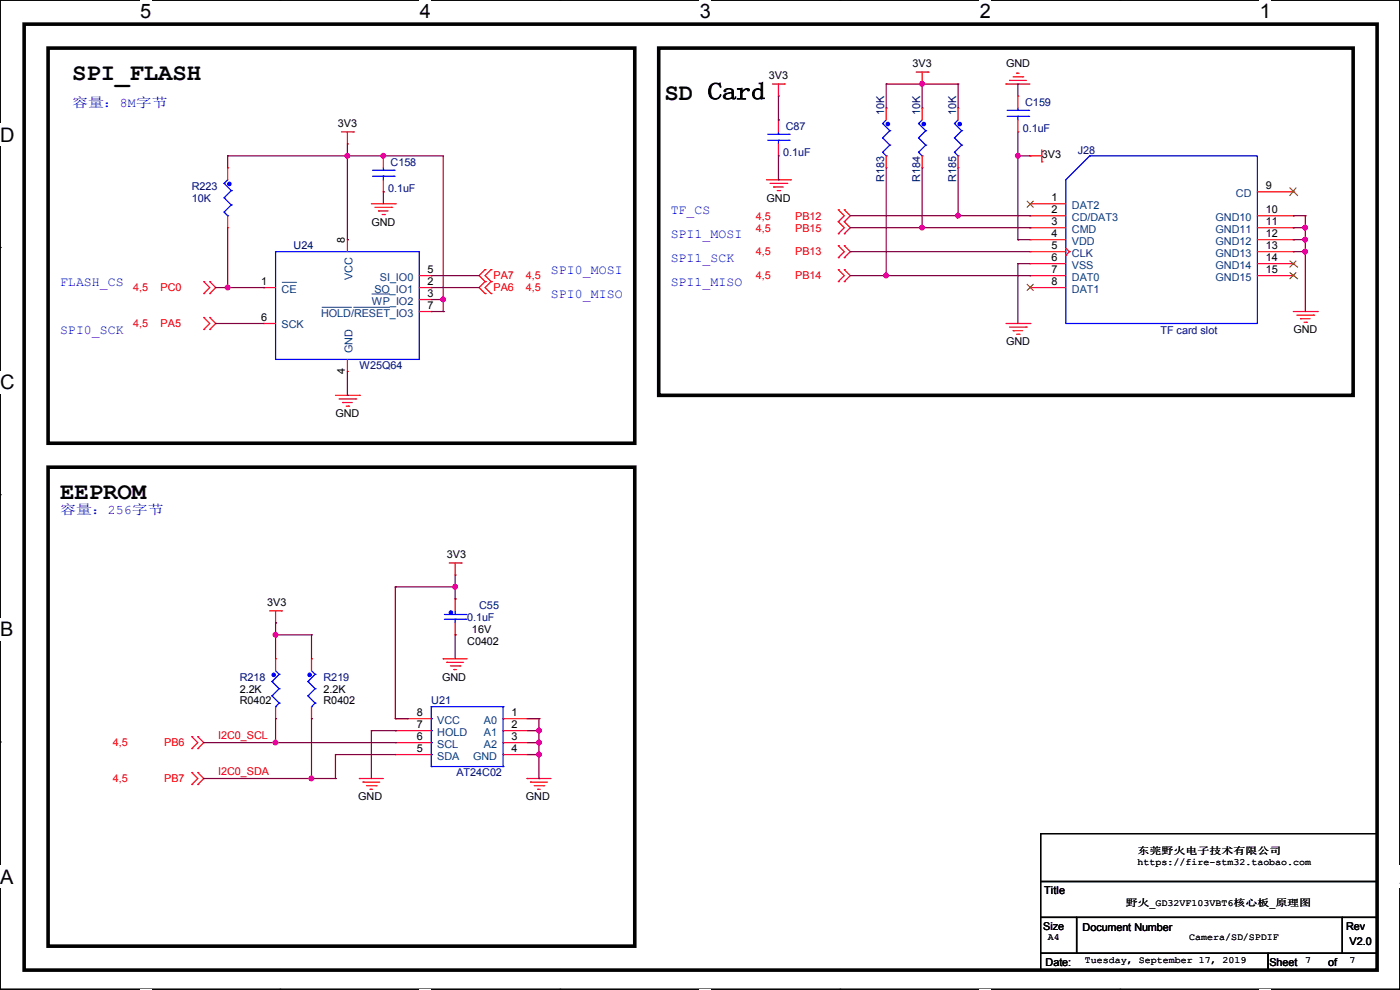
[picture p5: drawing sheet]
<svg xmlns="http://www.w3.org/2000/svg" width="297mm" height="210mm" viewBox="0 0 297 210" stroke-linecap="round" stroke-linejoin="round" font-family="sans-serif">
<path d="M0 0h297v209.8h-297z" fill="none" stroke="#000" stroke-width=".25"/>
<g fill="#fff">
<path d="M29.7 0h2.4v4.8h-2.4z"/>
<path d="M29.7 209.8h2.4v.2h-2.4z"/>
</g>
<path d="M59.4 0h.1M59.4 209.8h.1" fill="none" stroke="#000" stroke-width=".25"/>
<g fill="#fff">
<path d="M89.1 0h2.3v4.8h-2.3z"/>
<path d="M89.1 209.8h2.3v.2h-2.3z"/>
</g>
<path d="M118.8 0h.1M118.8 209.8h.1" fill="none" stroke="#000" stroke-width=".25"/>
<g fill="#fff">
<path d="M148.5 0h2.3v4.8h-2.3z"/>
<path d="M148.5 209.8h2.3v.2h-2.3z"/>
</g>
<path d="M178.2 0h.1M178.2 209.8h.1" fill="none" stroke="#000" stroke-width=".25"/>
<g fill="#fff">
<path d="M207.9 0h2.3v4.8h-2.3z"/>
<path d="M207.9 209.8h2.3v.2h-2.3z"/>
</g>
<path d="M237.6 0h.1M237.6 209.8h.1" fill="none" stroke="#000" stroke-width=".25"/>
<g fill="#fff">
<path d="M267.3 0h2.3v4.8h-2.3z"/>
<path d="M267.3 209.8h2.3v.2h-2.3z"/>
<path d="M0 26.2h3.1v4.8h-3.1z"/>
<path d="M0 78.7h3.1v4.7h-3.1z"/>
</g>
<path d="M0 52.5h.1M297 52.5h.1" fill="none" stroke="#000" stroke-width=".25"/>
<path d="M0 131.1h2.9v4.8h-2.9z" fill="#fff"/>
<path d="M0 104.9h.1M297 104.9h.1" fill="none" stroke="#000" stroke-width=".25"/>
<g fill="#fff">
<path d="M0 183.6h2.9v4.7h-2.9z"/>
<path d="M296.9 183.6h.1v4.7h-.1z"/>
</g>
<path d="M0 157.4h.1M297 157.4h.1M220.8 176.8h71.3v10.2h-71.3zM220.8 194.6h7.6v7.6h-7.6zM220.8 187h71.3v7.6h-71.3zM228.4 194.6h56.4v7.6h-56.4zM284.8 194.6h7.3v7.6h-7.3zM220.8 202.2h48.2v3.6h-48.2zM269 202.2h23.1v3.6h-23.1z" fill="none" stroke="#000" stroke-width=".25"/>
<path d="M5.1 5.1h287v200.7h-287zM10.2 10.2h124.5v83.8h-124.5zM139.7 10.2h147.4v73.7h-147.4zM10.2 99.1h124.5v101.6h-124.5z" fill="none" stroke="#000" stroke-width=".76"/>
<g fill="none" stroke="#f00" stroke-width=".25">
<path d="M163.9 17.8h2.5M165.1 17.8v2.6M166.4 17.8h.1M194.4 15.3h2.5M195.6 17.8h.1M195.6 15.3v2.5M196.9 15.3h.1M213.4 17.8h.1M213.4 17.8h5.1M214.2 17.1h.1M214.2 17.1h3.5M214.9 16.3h2.1"/>
<path d="M215.7 15.5h.1M215.7 15.5h.5M217 16.3h.1M48.3 35.6h.1M48.3 35.6v2.5M72.4 28h2.6M73.7 30.5h.1M73.7 28v2.5M75 28h.1M81.3 33.1h.1M81.3 33.1v2.5M81.3 38.1v2.6"/>
<path d="M162.6 38.1h5.1M163.4 38.9h3.5M164.1 39.7h.1M164.1 39.7h2.1M165.1 20.4h.1M165.1 25.4h.1M165.1 33.1h.1M165.1 25.4v2.6M165.1 30.5v2.6M166.9 38.9h.1M167.7 38.1h.1M188 22.9h.1"/>
<path d="M188 35.6h.1M188 22.9v2.5M188 33.1v2.5M195.6 22.9h.1M195.6 35.6h.1M195.6 22.9v2.5M195.6 33.1v2.5M203.2 22.9h.1M203.2 35.6h.1M203.2 22.9v2.5M203.2 33.1v2.5M215.9 20.4h.1"/>
<path d="M215.9 28h.1M215.9 20.4v2.5M215.9 25.4v2.6M218.5 33.1h2.5M218.5 33.1h.1M221 34.3h.1M221 31.8v2.5M43.2 59.7l1.3 1.3-1.3 1.3M43.2 59.7h.1M44.5 59.7h.1M44.5 59.7l1.3 1.3-1.3 1.3M48.3 48.3h.1"/>
<path d="M48.3 45.8v2.5M73.7 50.8h.1M73.7 50.8v2.6M78.8 43.2h5.1M79.5 44h3.6M80.3 44.7h2M80.3 44.7h.1M81.1 45.5h.5M81.3 40.7h.1M81.6 45.5h.1M83.1 44h.1M83.9 43.2h.1"/>
<path d="M88.9 58.5h2.6M91.5 58.5h.1M102.9 57.2l-1.3 1.3 1.3 1.2M102.9 59.7l-1.3 1.3 1.3 1.3M102.9 57.2h.1M102.9 59.7h.1M104.2 57.2l-1.3 1.3 1.3 1.2M104.2 59.7l-1.3 1.3 1.3 1.3M104.2 59.7h.1M104.2 57.2h.1M164.9 40.4h.5M165.4 40.4h.1"/>
<path d="M177.8 47h.1M177.8 44.5h.1M177.8 49.6h.1M177.8 54.7h.1M177.8 52.1h.1M177.8 59.7h.1M177.8 57.2h.1M177.8 44.5l1.3 1.3-1.3 1.2M177.8 47l1.3 1.3-1.3 1.3M177.8 52.1l1.3 1.3-1.3 1.3M177.8 57.2l1.3 1.3-1.3 1.2M179.1 44.5l1.3 1.3-1.3 1.2"/>
<path d="M179.1 47l1.3 1.3-1.3 1.3M179.1 52.1l1.3 1.3-1.3 1.3M179.1 57.2l1.3 1.3-1.3 1.2M179.1 44.5h.1M179.1 47h.1M179.1 49.6h.1M179.1 52.1h.1M179.1 54.7h.1M179.1 57.2h.1M179.1 59.7h.1M218.5 43.2h7.6M218.5 45.8h7.6"/>
<path d="M218.5 48.3h7.6M218.5 50.8h7.6M218.5 53.4h7.6M218.5 55.9h7.6M218.5 58.5h7.6M218.5 43.2h.1M218.5 45.8h.1M218.5 48.3h.1M218.5 50.8h.1M218.5 53.4h.1M218.5 55.9h.1M218.5 58.5h.1"/>
<path d="M226.1 54.1h.1M226.1 52.6l.8 .8M226.9 53.4h.1M226.9 53.4l-.8 .7M266.7 45.8h7.7M266.7 48.3h7.7M266.7 50.8h7.7M266.7 53.4h7.7M266.7 55.9h7.7M266.7 58.5h7.7M266.7 40.7h7.7M274.4 40.7h.1"/>
<path d="M274.4 50.8h.1M274.4 48.3h.1M274.4 45.8h.1M274.4 53.4h.1M274.4 55.9h.1M274.4 58.5h.1M43.2 67.4l1.3 1.2-1.3 1.3M43.2 62.3h.1M43.2 69.9h.1M43.2 67.4h.1M44.5 62.3h.1M44.5 67.4h.1"/>
<path d="M44.5 69.9h.1M44.5 67.4l1.3 1.2-1.3 1.3M55.9 61h.1M55.9 68.6h.1M55.9 68.6h2.6M55.9 61h2.6M73.7 78.8h.1M73.7 76.2v2.6M88.9 66.1h2.6M88.9 61h2.6M88.9 63.5h2.6M91.5 61h.1"/>
<path d="M91.5 63.5h.1M91.5 66.1h.1M102.9 62.3h.1M104.2 62.3h.1M213.4 68.6h5.1M214.2 69.4h3.5M214.9 70.1h.1M214.9 70.1h2.1M215.7 70.9h.5M216.2 70.9h.1M217.7 69.4h.1M218.5 61h7.6"/>
<path d="M218.5 68.6h.1M218.5 61h.1M274.4 66.1h5M275.1 66.8h3.6M275.9 67.6h.1M275.9 67.6h2M276.6 68.4h.6M277.2 68.4h.1M278.7 66.8h.1M279.4 66.1h.1M71.2 83.9h5M71.9 84.6h3.6"/>
<path d="M72.7 85.4h2M72.7 85.4h.1M73.4 86.1h.6M74 86.1h.1M75.5 84.6h.1M76.2 83.9h.1M95.3 119.4h2.5M96.6 119.4v2.6M97.8 119.4h.1M57.2 129.6h2.5M58.5 132.1h.1M58.5 139.7h.1"/>
<path d="M58.5 129.6v2.5M58.5 139.7v2.6M59.7 129.6h.1M66.1 139.7h.1M66.1 139.7v2.6M94 139.7h5.1M94 139.7h.1M96.6 122h.1M96.6 127h.1M96.6 134.7h.1M96.6 127v2.6M96.6 132.1v2.6"/>
<path d="M40.7 156.3l1.3 1.2-1.3 1.3M40.7 156.3h.1M40.7 158.8h.1M42 156.3l1.2 1.2-1.2 1.3M42 158.8h.1M42 156.3h.1M58.5 152.4h.1M58.5 149.9v2.5M66.1 152.4h.1M66.1 149.9v2.5M83.9 157.5h.1M83.9 155h.1"/>
<path d="M83.9 152.4h.1M83.9 152.4h7.6M83.9 155h7.6M83.9 157.5h7.6M94.8 140.5h3.5M94.8 140.5h.1M95.5 141.3h2.1M96.3 142h.1M96.3 142h.5M97.6 141.3h.1M106.7 152.4h7.6M106.7 155h7.6"/>
<path d="M106.7 157.5h7.6M114.3 152.4h.1M114.3 155h.1M114.3 157.5h.1M40.7 163.9l1.3 1.2-1.3 1.3M40.7 163.9h.1M40.7 166.4h.1M42 163.9l1.2 1.2-1.2 1.3M42 166.4h.1M42 163.9h.1M76.2 165.1h5.1M76.2 165.1h.1"/>
<path d="M77 165.9h.1M77 165.9h3.6M77.8 166.7h2M78.5 167.4h.1M78.5 167.4h.5M79.8 166.7h.1M83.9 160.1h.1M83.9 160.1h7.6M106.7 160.1h7.6M111.8 165.1h.1M111.8 165.1h5.1M112.6 165.9h.1"/>
<path d="M112.6 165.9h3.5M113.3 166.7h2.1M114.1 167.4h.1M114.1 167.4h.5M114.3 160.1h.1M115.4 166.7h.1"/>
</g>
<g fill="none" stroke="#00f" stroke-width=".25">
<path d="M47.5 38.9h.1M47.5 38.9l1.6 1.5M48.3 38.1l-.8 .8M79 37.4h4.6M79 36.1h4.6M81.3 36.1h.1M81.3 37.4h.1M81.3 35.6v.5M81.3 37.4v.7M83.6 37.4h.1M83.6 36.1h.1M162.9 29.8h4.5"/>
<path d="M162.9 28.5h4.5M165.1 28.5h.1M165.1 29.8h.1M165.1 28v.5M165.1 29.8v.7M167.4 29.8h.1M167.4 28.5h.1M187.2 26.2h.1M187.2 29.3h.1M187.2 32.3h.1M187.2 26.2l1.6 1.5M187.2 29.3l1.6 1.5"/>
<path d="M187.2 32.3l.8 .8M188 33.1h.1M188 25.4l-.8 .8M188.8 27.7h.1M188.8 30.8h.1M188.8 27.7l-1.6 1.6M188.8 30.8l-1.6 1.5M194.9 26.2h.1M194.9 29.3h.1M194.9 32.3h.1M194.9 26.2l1.5 1.5M194.9 29.3l1.5 1.5"/>
<path d="M194.9 32.3l.7 .8M195.6 33.1h.1M195.6 25.4l-.7 .8M196.4 27.7h.1M196.4 30.8h.1M196.4 27.7l-1.5 1.6M196.4 30.8l-1.5 1.5M202.5 26.2h.1M202.5 29.3h.1M202.5 32.3h.1M202.5 26.2l1.5 1.5M202.5 29.3l1.5 1.5"/>
<path d="M202.5 32.3l.7 .8M203.2 33.1h.1M203.2 25.4l-.7 .8M204 27.7h.1M204 30.8h.1M204 27.7l-1.5 1.6M204 30.8l-1.5 1.5M213.7 24.7h4.5M213.7 23.4h4.5M215.9 23.4h.1M215.9 24.7h.1M215.9 22.9v.5"/>
<path d="M215.9 24.7v.7M218.2 24.7h.1M218.2 23.4h.1M226.1 38.1l5.1-5h35.5v35.5h-40.6zM231.2 33.1h.1M47.5 42h.1M47.5 45h.1M47.5 42l1.6 1.5M47.5 45l.8 .8M48.3 45.8h.1M49.1 40.4h.1M49.1 43.5h.1"/>
<path d="M49.1 40.4l-1.6 1.6M49.1 43.5l-1.6 1.5M58.5 53.4h30.4v22.8h-30.4zM94.3 131.4h4.5M94.3 130.3h4.5M96.6 131.4h.1M96.6 130.3h.1M96.6 129.6v.7M96.6 131.4v.7M98.8 131.4h.1M98.8 130.3h.1M57.7 144.6h.1"/>
<path d="M57.7 147.6h.1M57.7 144.6l1.5 1.5M57.7 147.6l1.5 1.5M58.5 149.9h.1M58.5 142.3l.7 .7M59.2 143h.1M59.2 146.1h.1M59.2 149.1h.1M59.2 143l-1.5 1.6M59.2 146.1l-1.5 1.5M59.2 149.1l-.7 .8M65.3 144.6h.1"/>
<path d="M65.3 147.6h.1M65.3 144.6l1.5 1.5M65.3 147.6l1.5 1.5M66.1 149.9h.1M66.1 142.3l.7 .7M66.8 143h.1M66.8 146.1h.1M66.8 149.1h.1M66.8 143l-1.5 1.6M66.8 146.1l-1.5 1.5M66.8 149.1l-.7 .8M91.5 149.9h15.2"/>
<path d="M91.5 149.9h.1M91.5 157.5h.1M91.5 155h.1M91.5 152.4h.1M91.5 149.9v12.7M106.7 149.9h.1M106.7 152.4h.1M106.7 155h.1M106.7 157.5h.1M106.7 149.9v12.7M91.5 162.6h.1M91.5 160.1h.1"/>
<path d="M91.5 162.6h15.2M106.7 162.6h.1M106.7 160.1h.1"/>
</g>
<g fill="#00f" stroke="#00f" stroke-width=".25">
<circle cx="65.7" cy="143.2" r=".36"/>
<circle cx="95.7" cy="129.9" r=".36"/>
<circle cx="196" cy="26.3" r=".36"/>
<circle cx="48.7" cy="39" r=".36"/>
<circle cx="188.4" cy="26.3" r=".36"/>
<circle cx="203.6" cy="26.3" r=".36"/>
<circle cx="58.1" cy="143.2" r=".36"/>
</g>
<path d="M273.6 39.8l1.7 1.7M275 39.8l-1.4 1.7M217.8 42.6l1.5 1.4M219.3 42.6l-1.5 1.4M273.6 55.3l1.7 1.4M273.6 57.8l1.7 1.4M275 55.3l-1.4 1.4M275 57.8l-1.4 1.4M217.8 60.2l1.5 1.5M219.3 60.2l-1.5 1.5" fill="none" stroke="#804000" stroke-width=".21"/>
<path d="M59.8 59.9h3.2M68.3 65.2h6.3M75 65.2h7.7M78.8 62.4h3.9" fill="none" stroke="#004080" stroke-width=".21"/>
<g fill="none" stroke="#800040" stroke-width=".25">
<path d="M188 17.8h.1M188 17.8v5.1M188 17.8h15.2M195.6 17.8h.1M195.6 17.8v5.1M203.2 17.8h.1M203.2 17.8v5.1M215.9 17.8h.1M215.9 17.8v2.6M48.3 33.1h.1M48.3 33.1h45.7v33M48.3 33.1v2.5"/>
<path d="M73.7 33.1h.1M73.7 30.5v20.3M81.3 33.1h.1M165.1 25.4h.1M165.1 38.1h.1M165.1 20.4v5M165.1 33.1v5M188 35.6v22.9M195.6 35.6v12.7M203.2 35.6v10.2M215.9 33.1h.1M215.9 28v22.8"/>
<path d="M215.9 33.1h2.6M48.3 48.3v12.7M73.7 50.8h.1M81.3 40.7h.1M81.3 40.7v2.5M91.5 58.5h10.1M91.5 58.5h.1M180.4 53.4h.1M180.4 45.8h38.1M180.4 48.3h38.1M180.4 58.5h38.1M180.4 53.4h38.1"/>
<path d="M188 58.5h.1M195.6 48.3h.1M203.2 45.8h.1M215.9 55.9h.1M215.9 50.8h.1M215.9 55.9v12.7M215.9 55.9h2.6M215.9 50.8h2.6M218.5 45.8h.1M218.5 48.3h.1M218.5 58.5h.1M274.4 53.4h.1"/>
<path d="M274.4 50.8h.1M274.4 45.8h.1M274.4 48.3h.1M274.4 45.8h2.5M274.4 48.3h2.5M274.4 53.4h2.5M274.4 50.8h2.5M276.9 45.8h.1M276.9 48.3h.1M276.9 50.8h.1M276.9 53.4h.1M276.9 45.8v20.3"/>
<path d="M45.8 68.6h10.1M45.8 68.6h.1M45.8 61h10.1M48.3 61h.1M55.9 61h.1M73.7 78.8v5.1M91.5 61h10.1M91.5 61h.1M91.5 66.1h2.5M91.5 63.5h2.5M94 66.1h.1M94 63.5h.1"/>
<path d="M73.7 83.9h.1M58.5 134.7h7.6M58.5 134.7h.1M58.5 132.1h.1M58.5 132.1v7.6M66.1 134.7h.1M66.1 134.7v5M83.9 124.5h.1M83.9 124.5v27.9h2.5M83.9 124.5h12.7M96.6 124.5h.1M96.6 134.7h.1"/>
<path d="M96.6 127h.1M96.6 122v5M96.6 134.7v5M43.2 157.5h.1M43.2 157.5h40.7M58.5 152.4h.1M58.5 152.4v5.1M66.1 152.4h.1M66.1 152.4v12.7M78.8 155h.1M78.8 155h5.1M78.8 155v10.1"/>
<path d="M83.9 157.5h.1M83.9 155h.1M86.4 152.4h.1M111.8 157.5h2.5M111.8 152.4h2.5M111.8 155h2.5M114.3 152.4h.1M114.3 155h.1M114.3 157.5h.1M114.3 152.4v12.7M43.2 165.1h28M43.2 165.1h.1"/>
<path d="M66.1 165.1h.1M71.2 165.1h.1M71.2 160.1h.1M71.2 160.1v5M71.2 160.1h12.7M111.8 160.1h2.5M114.3 160.1h.1M114.3 165.1h.1"/>
</g>
<g fill="#f0f" stroke="#f0f" stroke-width=".25">
<circle cx="203.2" cy="45.7" r=".49"/>
<circle cx="195.6" cy="48.3" r=".49"/>
<circle cx="276.9" cy="48.3" r=".49"/>
<circle cx="276.9" cy="53.4" r=".49"/>
<circle cx="276.9" cy="50.8" r=".49"/>
<circle cx="58.4" cy="157.5" r=".49"/>
<circle cx="66.1" cy="165.1" r=".49"/>
<circle cx="58.4" cy="134.6" r=".49"/>
<circle cx="73.7" cy="33" r=".49"/>
<circle cx="81.3" cy="33" r=".49"/>
<circle cx="48.3" cy="61" r=".49"/>
<circle cx="94" cy="63.5" r=".49"/>
<circle cx="96.5" cy="124.5" r=".49"/>
<circle cx="114.3" cy="155" r=".49"/>
<circle cx="114.3" cy="157.5" r=".49"/>
<circle cx="114.3" cy="160" r=".49"/>
<circle cx="215.9" cy="33" r=".49"/>
<circle cx="188" cy="58.4" r=".49"/>
<circle cx="195.6" cy="17.8" r=".49"/>
</g>
<g font-size="5.1">
<text x="15.3" y="17">SPI_FLASH</text>
<text x="141" y="21.1">SD Card</text>
<text x="12.7" y="105.9">EEPROM</text>
</g>
<g font-size="4.2">
<text x="29.7" y="3.9">5</text>
<text x="89.1" y="3.9">4</text>
<text x="148.5" y="3.9">3</text>
<text x="207.9" y="3.9">2</text>
<text x="267.2" y="3.9">1</text>
<text x="0" y="30.1">D</text>
<text x="0" y="82.5">C</text>
<text x="0" y="135">B</text>
<text x="0" y="187.4">A</text>
<text x="297" y="187.4">A</text>
</g>
<g font-size="2.8" fill="#00f">
<text x="15.3" y="22.6">容量：8M字节</text>
<text x="142.3" y="45.5">TF_CS</text>
<text x="142.3" y="50.5">SPI1_MOSI</text>
<text x="116.9" y="58.2">SPI0_MOSI</text>
<text x="142.3" y="55.6">SPI1_SCK</text>
<text x="12.7" y="60.7">FLASH_CS</text>
<text x="116.9" y="63.2">SPI0_MISO</text>
<text x="142.3" y="60.7">SPI1_MISO</text>
<text x="12.7" y="70.9">SPI0_SCK</text>
<text x="12.7" y="109">容量：256字节</text>
</g>
<g font-size="2.3">
<text x="163.1" y="16.8">3V3</text>
<text x="193.6" y="14.3">3V3</text>
<text x="213.4" y="14.3">GND</text>
<text x="71.7" y="27">3V3</text>
<text x="221" y="33.6">3V3</text>
<text x="268.5" y="40.1">9</text>
<text x="78.8" y="47.8">GND</text>
<text x="162.6" y="42.8">GND</text>
<text x="223.1" y="42.7">1</text>
<text x="223.1" y="45.2">2</text>
<text x="223.1" y="47.8">3</text>
<text x="268.5" y="47.8">11</text>
<text x="268.5" y="45.2">10</text>
<text x="73.2" y="51.6" transform="rotate(-90 73.2 51.6)">8</text>
<text x="223.1" y="52.8">5</text>
<text x="223.1" y="50.3">4</text>
<text x="268.5" y="50.3">12</text>
<text x="268.5" y="52.8">13</text>
<text x="90.7" y="57.9">5</text>
<text x="223.1" y="55.4">6</text>
<text x="223.1" y="57.9">7</text>
<text x="268.5" y="55.4">14</text>
<text x="268.5" y="57.9">15</text>
<text x="55.4" y="60.5">1</text>
<text x="90.7" y="60.5">2</text>
<text x="90.7" y="63">3</text>
<text x="90.7" y="65.5">7</text>
<text x="223.1" y="60.5">8</text>
<text x="55.4" y="68.1">6</text>
<text x="274.4" y="70.7">GND</text>
<text x="213.4" y="73.2">GND</text>
<text x="73.2" y="79.3" transform="rotate(-90 73.2 79.3)">4</text>
<text x="71.2" y="88.5">GND</text>
<text x="94.8" y="118.4">3V3</text>
<text x="56.7" y="128.6">3V3</text>
<text x="99.1" y="136.7">C0402</text>
<text x="100.1" y="134.2">16V</text>
<text x="50.8" y="146.9">2.2K</text>
<text x="50.8" y="149.4">R0402</text>
<text x="68.6" y="146.9">2.2K</text>
<text x="68.6" y="149.4">R0402</text>
<text x="93.8" y="144.4">GND</text>
<text x="88.4" y="154.4">7</text>
<text x="88.4" y="151.9">8</text>
<text x="108.5" y="151.9">1</text>
<text x="108.5" y="154.4">2</text>
<text x="88.4" y="159.5">5</text>
<text x="88.4" y="157">6</text>
<text x="108.5" y="159.5">4</text>
<text x="108.5" y="157">3</text>
<text x="76" y="169.8">GND</text>
<text x="111.6" y="169.8">GND</text>
<text x="221.5" y="189.6">Title</text>
<text x="221.3" y="197.2">Size</text>
<text x="229.7" y="197.4">Document Number</text>
<text x="285.6" y="197.2">Rev</text>
<text x="286.3" y="200.5">V2.0</text>
<text x="221.8" y="204.8">Date:</text>
<text x="269.3" y="204.8">Sheet</text>
<text x="281.7" y="204.8">of</text>
</g>
<g font-size="2.3" fill="#000080">
<text x="217.5" y="22.4">C159</text>
<text x="166.7" y="27.5">C87</text>
<text x="187.6" y="24.4" transform="rotate(-90 187.6 24.4)">10K</text>
<text x="195.2" y="24.4" transform="rotate(-90 195.2 24.4)">10K</text>
<text x="202.8" y="24.4" transform="rotate(-90 202.8 24.4)">10K</text>
<text x="217" y="28">0.1uF</text>
<text x="82.9" y="35.1">C158</text>
<text x="166.2" y="33.1">0.1uF</text>
<text x="228.7" y="32.6">J28</text>
<text x="40.7" y="40.2">R223</text>
<text x="82.3" y="40.7">0.1uF</text>
<text x="187.6" y="38.6" transform="rotate(-90 187.6 38.6)">R183</text>
<text x="195.2" y="38.6" transform="rotate(-90 195.2 38.6)">R184</text>
<text x="202.8" y="38.6" transform="rotate(-90 202.8 38.6)">R185</text>
<text x="40.7" y="42.8">10K</text>
<text x="62.3" y="52.9">U24</text>
<text x="246.2" y="71">TF card slot</text>
<text x="76.2" y="78.3">W25Q64</text>
<text x="99.1" y="131.7">0.1uF</text>
<text x="101.6" y="129.1">C55</text>
<text x="50.8" y="144.4">R218</text>
<text x="68.6" y="144.4">R219</text>
<text x="91.5" y="149.4">U21</text>
<text x="96.8" y="164.7">AT24C02</text>
</g>
<g font-size="2.3" fill="#004080">
<text x="262.2" y="41.7">CD</text>
<text x="227.4" y="44.3">DAT2</text>
<text x="227.4" y="46.8">CD/DAT3</text>
<text x="257.9" y="46.8">GND10</text>
<text x="227.4" y="49.4">CMD</text>
<text x="227.4" y="51.9">VDD</text>
<text x="257.9" y="51.9">GND12</text>
<text x="257.9" y="49.4">GND11</text>
<text x="74.8" y="59.5" transform="rotate(-90 74.8 59.5)">VCC</text>
<text x="80.6" y="59.5">SI_IO0</text>
<text x="227.4" y="54.4">CLK</text>
<text x="227.4" y="57">VSS</text>
<text x="227.4" y="59.5">DAT0</text>
<text x="257.9" y="54.4">GND13</text>
<text x="257.9" y="57">GND14</text>
<text x="257.9" y="59.5">GND15</text>
<text x="59.7" y="62.1">CE</text>
<text x="78.9" y="64.6">WP_IO2</text>
<text x="79.4" y="62.1">SO_IO1</text>
<text x="227.4" y="62.1">DAT1</text>
<text x="59.7" y="69.7">SCK</text>
<text x="68.1" y="67.1">HOLD/RESET_IO3</text>
<text x="74.8" y="75" transform="rotate(-90 74.8 75)">GND</text>
<text x="92.8" y="153.5">VCC</text>
<text x="102.7" y="153.5">A0</text>
<text x="92.8" y="161.1">SDA</text>
<text x="92.8" y="158.6">SCL</text>
<text x="92.8" y="156">HOLD</text>
<text x="100.4" y="161.1">GND</text>
<text x="102.7" y="156">A1</text>
<text x="102.7" y="158.6">A2</text>
</g>
<g font-size="2.3" fill="#f00">
<text x="160.3" y="46.6">4,5</text>
<text x="168.7" y="46.6">PB12</text>
<text x="160.3" y="49.1">4,5</text>
<text x="168.7" y="49.1">PB15</text>
<text x="104.7" y="59.3">PA7</text>
<text x="111.6" y="59.3">4,5</text>
<text x="160.3" y="54.2">4,5</text>
<text x="160.3" y="59.3">4,5</text>
<text x="168.7" y="54.2">PB13</text>
<text x="168.7" y="59.3">PB14</text>
<text x="28.2" y="61.8">4,5</text>
<text x="34.1" y="61.8">PC0</text>
<text x="104.7" y="61.8">PA6</text>
<text x="111.6" y="61.8">4,5</text>
<text x="28.2" y="69.4">4,5</text>
<text x="34.1" y="69.4">PA5</text>
<text x="23.9" y="158.3">4,5</text>
<text x="34.8" y="158.3">PB6</text>
<text x="46.3" y="156.8">I2C0_SCL</text>
<text x="23.9" y="165.9">4,5</text>
<text x="34.8" y="165.9">PB7</text>
<text x="46.3" y="164.4">I2C0_SDA</text>
</g>
<g font-size="2">
<text x="241.3" y="183.5">https://fire-stm32.taobao.com</text>
<text x="241.3" y="181.2">东莞野火电子技术有限公司</text>
<text x="238.8" y="192.1">野火_GD32VF103VBT6核心板_原理图</text>
<text x="222.3" y="199.5">A4</text>
<text x="252.3" y="199.5">Camera/SD/SPDIF</text>
<text x="230.2" y="204.3">Tuesday, September 17, 2019</text>
<text x="276.9" y="204.3">7</text>
<text x="286.3" y="204.3">7</text>
</g>
</svg>
